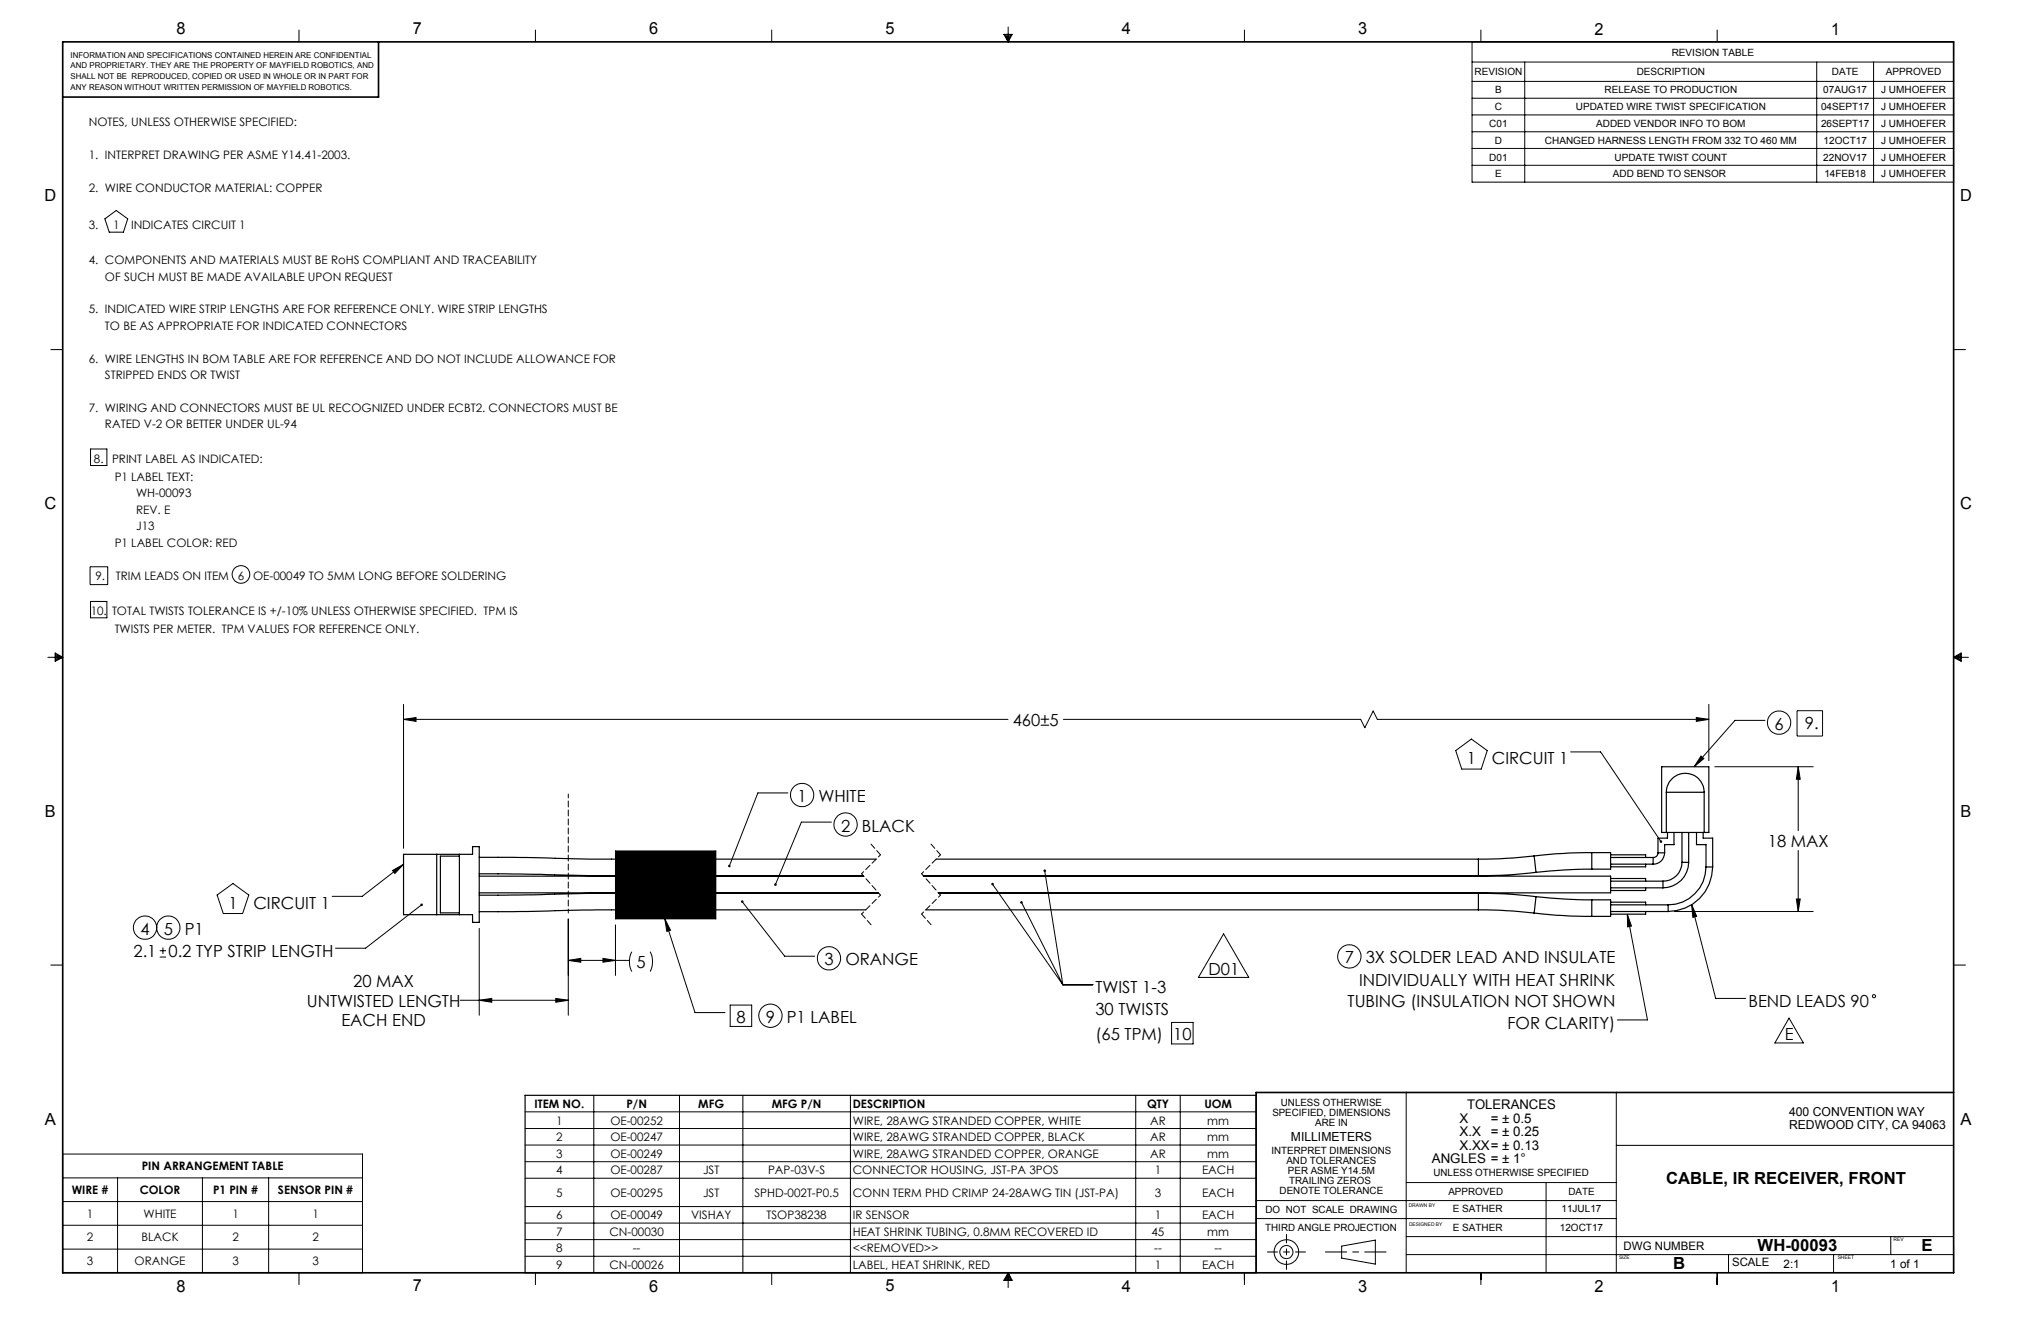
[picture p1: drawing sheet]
<svg xmlns="http://www.w3.org/2000/svg" width="432mm" height="279mm" viewBox="0 0 432 279" stroke-linecap="round" stroke-linejoin="round" font-family="sans-serif">
<g fill="none" stroke="#000" stroke-width=".21">
<path d="M63.3 6.4v2.5M113.3 6.4v2.5M163.3 6.4v2.5M212.4 7.3h1.7l-.8 1.6zM212.7 7.3l.6 1.6M213 7.3l.3 1.6M213.3 5.7v3.2M213.5 7.3l-.2 1.6M213.9 7.3l-.6 1.6M263.3 6.4v2.5M311.4 8.9h101.9v29.6h-101.9zM311.4 13.1h101.9"/>
<path d="M311.4 17.2h101.9M313.3 6.4v2.5M322.6 13.1v25.4M363.3 6.4v2.5M384.4 13.1v25.4M396.4 13.1v25.4M311.4 20.8h101.9M311.4 24.3h101.9M311.4 27.9h101.9M311.4 31.4h101.9M311.4 35h101.9M22.2 46.3l2.4-1.8 2.4 1.8-.9 2.8h-3z"/>
<path d="M10.8 73.9h2.5M413.3 73.9h2.5M19.2 95h3.4v3.5h-3.4zM19 119.9h3.8v3.7h-3.8zM10.1 139h3.2M11.7 138.1l1.6 .9-1.6 .9zM11.7 138.4l1.6 .6M11.7 138.7l1.6 .3M13.3 139l-1.6 .6M13.3 139l-1.6 .3M19.2 127.2h3.4v3.5h-3.4zM413.3 139h3.2"/>
<path d="M413.3 139l1.6-.9v1.8zM413.3 139l1.6 .6M413.3 139l1.6 .3M414.9 138.4l-1.6 .6M414.9 138.7l-1.6 .3M85.4 149v30.4M85.4 152.2h127.9M85.4 152.2l2.6-.4v.8zM225 152.2h62.9l.8 1.7 1.8-3.5 .9 1.8h70.1M308 158.8l3.3-2.5 3.3 2.5-1.2 3.9h-4.2zM332.3 159h6.3l12.8 19M358.9 151.8l2.6 .4-2.6 .4z"/>
<path d="M359.9 159.9l.6 .5-2.1 1.8zM361.5 149v11.9M373.4 152.4h-6.3l-8.7 9.8M380.2 150.3h5.4v5.4h-5.4zM130.2 180h21.2v14.3h-21.2zM166.7 167.7h-6.4l-6 15.5M175.9 173.9h-6.4l-5.5 13.2M362.8 162.2h20.8M380.4 162.2v13.5M380.4 179.9v12.9M380.4 162.2l.5 2.6h-.9zM45.9 189.3l3.4-2.4 3.3 2.4-1.3 3.9h-4.1z"/>
<path d="M83 184.1l2.4-1.3-1.9 1.9zM85.4 182.8l-8.8 6.8h-6.3M89.2 191.4l-11.9 9.2h-6.3M101.4 196.4v18.3M120.2 194.4v20.3M130.2 195.6v10.7M140.7 194.3l1.2 2.4-.8 .3zM140.7 194.3l6.3 19.9h6.4M157 190.7l9 11.5h6.4M210 187l14.9 21.3M216.1 190.9l8.8 17.4M221 184.1l3.9 24.2"/>
<path d="M258.9 197.5l5.3 9.2h-10.7zM344.3 193.4l.9 2.5-.9 .1zM344.3 193.4l4.2 22.3h-6.3M354.2 192.8h29.4M357.9 191.3l5.1 19.9h6.3M357.9 191.3l1.1 2.5-.9 .2zM380 190.1h.9l-.5 2.7zM10.8 204.1h2.5M33.8 202.4h1.3M33.8 201.1h1.3M34.5 200.4v1.4M97.4 211.6h22.8"/>
<path d="M101.4 211.6l2.6-.4v.8zM117.6 211.2l2.6 .4-2.6 .4zM120.2 203.1h13M120.2 203.1l2.7-.4v.8zM127.6 202.7l2.6 .4-2.6 .4zM133.7 201.3a4.7 4.7 0 0 0 0 4.2M137.5 201.3a4.7 4.7 0 0 1 0 4.2M154.5 212.6h4.5v4.5h-4.5zM224.9 208.3h6.3M247.9 216.3h4.5v4.5h-4.5zM378.5 215.3l3 5.3h-6zM413.3 204.1h2.5"/>
<path d="M111.1 235.2h154.6M111.1 238.7h154.6M125.6 231.7v37.5M143.8 231.7v37.5M157.2 231.7v37.5M179.9 231.7v37.5M240.3 231.7v37.5M249.7 231.7v37.5M297.5 231.1v38.1M341.9 231.1v38.1M13.3 244.1h63.4v25.1h-63.4zM13.3 249.1h63.4"/>
<path d="M13.3 254.1h63.4M13.3 259.2h63.4M24.9 249.1v20.1M42.8 249.1v20.1M56.8 249.1v20.1M111.1 242.2h154.6M111.1 245.7h154.6M111.1 249.2h154.6M111.1 255.2h154.6M111.1 258.7h154.6M265.7 257.7h76.2M265.7 253.9h76.2"/>
<path d="M297.5 250.1h44.4M327.1 250.1v19.1M341.9 242.3h71.4M13.3 264.2h63.4M63.3 269.2v2.5M111.1 262.2h154.6M111.1 265.7h154.6M113.3 269.2v2.5M163.3 269.2v2.5M213.3 269.2v3.1M213.3 269.2l.8 1.6h-1.7zM213.3 269.2l-.6 1.6"/>
<path d="M213.3 269.2l-.3 1.6M213.3 269.2l.6 1.6M213.3 269.2l.2 1.6M263.3 269.2v2.5M283.8 263.6l7.2-1.3v5.1l-7.2-1.3zM297.5 265.4h115.8M297.5 261.5h115.8M313.3 269.2v2.5M363.3 269.2v2.5M365.7 265.4v3.8M387.9 265.4v3.8M400 261.5v3.9"/>
<path d="M413.3 263.6v5.6"/>
<circle cx="51" cy="121.5" r="1.86"/>
<circle cx="376.4" cy="152.8" r="2.47"/>
<circle cx="169.7" cy="168.2" r="2.47"/>
<circle cx="178.9" cy="174.4" r="2.46"/>
<circle cx="30.7" cy="196.2" r="2.46"/>
<circle cx="35.6" cy="196.2" r="2.46"/>
<circle cx="163" cy="214.8" r="2.46"/>
<circle cx="175.4" cy="202.7" r="2.47"/>
<circle cx="285.5" cy="202.3" r="2.47"/>
<circle cx="396.5" cy="210.7" r=".34"/>
<circle cx="272.2" cy="264.8" r="2.6"/>
<circle cx="272.2" cy="264.8" r="1.38"/>
</g>
<g fill="none" stroke="#000" stroke-width=".25">
<path d="M352.5 176.1h8M352.5 167.6h8M352.5 167.6a4 4 0 0 1 4-4 4 4 0 0 1 4 4M352.5 167.6v8.5M352.5 176.1h-1v-13.9h10v13.9h-1M352.8 176.1v1.2h-2v3.1M354.2 176.1v2.5h-2v1.8M355.8 176.1v6.3M357.3 176.1v6.3M358.9 176.1v2.5h2v4.8M360.3 176.1v1.2h2v6.1M360.5 167.6v8.5"/>
<path d="M85.4 180.7h14.6v-1.6h1.4v16h-1.4v-1.6h-14.6zM92.4 180.7v12.8M97.2 180.7v12.8M97.2 181.1h-4v12h4M101.4 181.3l10 .1 13.5 .3h60.4M101.4 184.8l26.5 .4h54.7M101.4 188.8h84.4M101.4 185.3h81.3M183.2 192.4h-56.8l-15 .4h-10M185.9 188.9h-58l-15 .4h-11.5M195.3 185.2h117.5M195.4 185.3h145.3v1.1"/>
<path d="M195.9 192.4h116.9M198 181.7h114.8M198.6 188.9h114.2M312.8 192.4l4.4 .1 7.4 .6M312.8 188.9a96.6 96.6 0 0 1 12.2 .8M312.8 188.9v3.5M312.8 181.7v3.5M324.6 193.1a106.2 106.2 0 0 0 12.2 .7M324.6 181l-7.4 .6-4.4 .1M324.6 181l.4 3.5M325 189.7l5.9 .4 5.9 .2M325 184.5a96.6 96.6 0 0 1-12.2 .7"/>
<path d="M325 189.7l-.4 3.4M336.8 183.8l-5.9 .2-5.9 .5M336.8 180.3a106.2 106.2 0 0 0-12.2 .7M336.8 190.3h3.9v1.1M336.8 180.3h3.9v1.1M336.8 190.3v3.5M336.8 180.3v3.5M340.7 187.8v1h-142.2M340.7 185.8h7.5v.6M340.7 192.8v1h-3.9M340.7 190.8h7.5v.6M340.7 182.8v1h-3.9"/>
<path d="M340.7 180.8h7.5v.6M340.7 181.4v1.4M340.7 186.4v1.4M340.7 191.4v1.4M340.7 181.4h9M340.7 182.8h9M340.7 186.4h11.1M340.7 187.8h11.1M340.7 192.8h12.2M340.7 191.4h12.2M348.2 187.8v.5h-7.5M348.2 192.8v.6h-7.5"/>
<path d="M348.2 182.8v.5h-7.5M349.7 181.4v1.4M350.8 180.4a.97 .97 0 0 1-1.1 1M350.8 180.4h1.4M351.8 186.4v1.4M352.2 180.4a2.41 2.41 0 0 1-2.5 2.4M352.9 191.4v1.4M355.8 182.4a4 4 0 0 1-4 4M355.8 182.4h1.5M357.3 182.4a5.4 5.4 0 0 1-5.5 5.4M360.9 183.4a8.1 8.1 0 0 1-8 8M360.9 183.4h1.4"/>
<path d="M362.3 183.4a9.5 9.5 0 0 1-9.4 9.4M111.1 231.7h154.6v37.5h-154.6z"/>
</g>
<path d="M184.3 178.5l2 2.3M197 178.5l2 2.3M182.3 193.3l2 2.3M195 193.3l2 2.3" fill="none" stroke="#000" stroke-width=".21" stroke-dasharray="1.3 .6" stroke-dashoffset=".1"/>
<path d="M186.3 180.8l-4 4M186.3 189.3l-4 4M199 180.8l-4 4M199 189.3l-4 4" fill="none" stroke="#000" stroke-width=".21" stroke-dasharray="1.3 .6" stroke-dashoffset=".7"/>
<path d="M182.3 184.8l4 4.5M195 184.8l4 4.5" fill="none" stroke="#000" stroke-width=".21" stroke-dasharray="1.3 .6" stroke-dashoffset=".5"/>
<path d="M293.2 264.8h-12.8" fill="none" stroke="#000" stroke-width=".21" stroke-dasharray="15.2 1.3 1.3 1.3" stroke-dashoffset="10.7"/>
<path d="M276.2 264.8h-8.1" fill="none" stroke="#000" stroke-width=".21" stroke-dasharray="15.2 1.3 1.3 1.3" stroke-dashoffset="13.1"/>
<path d="M272.2 268.5v-7.4" fill="none" stroke="#000" stroke-width=".21" stroke-dasharray="15.2 1.3 1.3 1.3" stroke-dashoffset="13.4"/>
<path d="M13.3 8.9h400v260.3h-400zM80.1 8.9v11.6h-66.8M413.3 231.1h-147.6v38.1" fill="none" stroke="#000" stroke-width=".35"/>
<path d="M120.2 167.9v25.2" fill="none" stroke="#000" stroke-width=".21" stroke-dasharray="1.3 .6" stroke-dashoffset=".4"/>
<g fill="#000">
<path d="M89 191.2a.27 .27 0 0 0 0 .3 .27 .27 0 0 0 .4 .1 .27 .27 0 0 0 0-.4l-.2 .2 .2-.2zM359.9 159.9l.6 .5-2.1 1.8zM154.1 183l-.1 .2 .2 .2 .1-.2-.1 .2a.26 .26 0 0 0 .3-.3 .26 .26 0 0 0-.4-.1zM163.9 186.9l-.1 .3 .1 .2 .1-.3-.1 .3a.28 .28 0 0 0 .4-.3 .28 .28 0 0 0-.4-.2zM156.9 190.5a.27 .27 0 0 0 0 .4 .27 .27 0 0 0 .4-.1 .27 .27 0 0 0-.3-.4l-.1 .1 .1 .2zM83 184.1l2.4-1.3-1.9 1.9zM344.3 193.4l.9 2.5-.9 .1zM215.9 190.7a.27 .27 0 0 0 .1 .5 .27 .27 0 0 0 .3-.3 .27 .27 0 0 0-.3-.3l.1 .3-.1-.3zM209.8 186.8a.27 .27 0 0 0 0 .4 .27 .27 0 0 0 .5-.2 .27 .27 0 0 0-.4-.3l.1 .3zM220.8 184a.28 .28 0 0 0 .1 .4 .28 .28 0 0 0 .4-.2 .28 .28 0 0 0-.3-.3v.2v-.2zM351.2 177.8a.26 .26 0 0 0 0 .4 .26 .26 0 0 0 .3 0l-.1-.2 .2 .2v-.4zM140.7 194.3l1.2 2.4-.8 .3zM357.9 191.3l1.1 2.5-.9 .2z"/>
<path d="M380 190.1h.9l-.5 2.7zM380.4 162.2l.5 2.6h-.9zM85.4 152.2l2.6-.4v.8zM358.9 151.8l2.6 .4-2.6 .4zM120.2 203.1l2.7-.4v.8zM127.6 202.7l2.6 .4-2.6 .4zM101.4 211.6l2.6-.4v.8zM117.6 211.2l2.6 .4-2.6 .4z"/>
</g>
<path d="M130.2 180h21.2v14.3h-21.2z" fill-rule="evenodd" fill="#000"/>
<g font-size="3.5">
<text x="37.3" y="7.3">8</text>
<text x="87.3" y="7.3">7</text>
<text x="137.3" y="7.3">6</text>
<text x="187.3" y="7.3">5</text>
<text x="237.3" y="7.3">4</text>
<text x="287.4" y="7.3">3</text>
<text x="337.4" y="7.3">2</text>
<text x="387.4" y="7.3">1</text>
<text x="9.4" y="42.5">D</text>
<text x="414.7" y="42.5">D</text>
<text x="9.4" y="107.6">C</text>
<text x="414.7" y="107.7">C</text>
<text x="214.3" y="153.5">460±5</text>
<text x="375.4" y="154.3">6</text>
<text x="381.8" y="154.2">9.</text>
<text x="310.3" y="161.6">1</text>
<text x="315.6" y="161.6">CIRCUIT 1</text>
<text x="9.5" y="172.7">B</text>
<text x="168.7" y="169.6">1 WHITE</text>
<text x="414.8" y="172.8">B</text>
<text x="177.9" y="175.9">2 BLACK</text>
<text x="374" y="179.1">18 MAX</text>
<text x="29.7" y="197.7">4</text>
<text x="34.7" y="197.7">5 P1</text>
<text x="48.3" y="192.2">1</text>
<text x="53.6" y="192.2">CIRCUIT 1</text>
<text x="28.2" y="202.4">2.1</text>
<text x="35.6" y="202.4">0.2 TYP STRIP LENGTH</text>
<text x="284.5" y="203.8">7</text>
<text x="288.9" y="203.8">3X SOLDER LEAD AND INSULATE</text>
<text x="74.7" y="208.7">20 MAX</text>
<text x="134.7" y="204.7">5</text>
<text x="174.4" y="204.2">3 ORANGE</text>
<text x="255.6" y="206.2">D01</text>
<text x="287.5" y="208.5">INDIVIDUALLY WITH HEAT SHRINK</text>
<text x="64.9" y="212.9">UNTWISTED LENGTH</text>
<text x="231.7" y="210.1">TWIST 1-3</text>
<text x="231.7" y="214.6">30 TWISTS</text>
<text x="285.1" y="213">TUBING (INSULATION NOT SHOWN</text>
<text x="369.9" y="213">BEND LEADS 90</text>
<text x="72.2" y="217.1">EACH END</text>
<text x="155.8" y="216.3">8</text>
<text x="162" y="216.3">9 P1 LABEL</text>
<text x="231.7" y="220">(65 TPM)</text>
<text x="248.2" y="220">10</text>
<text x="318.9" y="217.6">FOR CLARITY)</text>
<text x="377.6" y="220">E</text>
<text x="9.5" y="237.9">A</text>
<text x="414.8" y="237.9">A</text>
<text x="352.5" y="250.5">CABLE, IR RECEIVER, FRONT</text>
<text x="354" y="268.5">B</text>
<text x="371.8" y="264.7">WH-00093</text>
<text x="406.5" y="264.6">E</text>
<text x="37.3" y="273.2">8</text>
<text x="87.3" y="273.1">7</text>
<text x="137.3" y="273.2">6</text>
<text x="187.3" y="273.1">5</text>
<text x="237.3" y="273.2">4</text>
<text x="287.4" y="273.2">3</text>
<text x="337.4" y="273.2">2</text>
<text x="387.4" y="273.2">1</text>
</g>
<g font-size="2.8">
<text x="308.8" y="237.5">X</text>
<text x="310.4" y="234.6">TOLERANCES</text>
<text x="315.4" y="237.5">= ± 0.5</text>
<text x="308.8" y="243.2">X.XX= ± 0.13</text>
<text x="308.8" y="240.3">X.X</text>
<text x="315.4" y="240.3">= ± 0.25</text>
<text x="302.9" y="246.1">ANGLES = ± 1°</text>
</g>
<g font-size="2.6">
<text x="378.5" y="238.9">REDWOOD CITY, CA 94063</text>
<text x="378.5" y="236.1">400 CONVENTION WAY</text>
<text x="273.1" y="241.4">MILLIMETERS</text>
</g>
<g font-size="2.5">
<text x="18.8" y="26.6">NOTES, UNLESS OTHERWISE SPECIFIED:</text>
<text x="18.8" y="33.6">1. INTERPRET DRAWING PER ASME Y14.41-2003.</text>
<text x="18.8" y="40.5">2. WIRE CONDUCTOR MATERIAL: COPPER</text>
<text x="18.8" y="48.5">3.</text>
<text x="23.9" y="48.5">1</text>
<text x="27.7" y="48.5">INDICATES CIRCUIT 1</text>
<text x="18.8" y="55.9">4. COMPONENTS AND MATERIALS MUST BE RoHS COMPLIANT AND TRACEABILITY</text>
<text x="22.2" y="59.4">OF SUCH MUST BE MADE AVAILABLE UPON REQUEST</text>
<text x="18.8" y="66.3">5. INDICATED WIRE STRIP LENGTHS ARE FOR REFERENCE ONLY. WIRE STRIP LENGTHS</text>
<text x="22.2" y="69.8">TO BE AS APPROPRIATE FOR INDICATED CONNECTORS</text>
<text x="18.8" y="76.7">6. WIRE LENGTHS IN BOM TABLE ARE FOR REFERENCE AND DO NOT INCLUDE ALLOWANCE FOR</text>
<text x="22.2" y="80.2">STRIPPED ENDS OR TWIST</text>
<text x="18.8" y="87.1">7. WIRING AND CONNECTORS MUST BE UL RECOGNIZED UNDER ECBT2. CONNECTORS MUST BE</text>
<text x="22.2" y="90.6">RATED V-2 OR BETTER UNDER UL-94</text>
<text x="19.9" y="97.9">8.</text>
<text x="23.7" y="97.9">PRINT LABEL AS INDICATED:</text>
<text x="24.3" y="101.7">P1 LABEL TEXT:</text>
<text x="28.8" y="105.2">WH-00093</text>
<text x="28.8" y="108.7">REV. E</text>
<text x="28.8" y="112.1">J13</text>
<text x="24.3" y="115.6">P1 LABEL COLOR: RED</text>
<text x="20.2" y="122.6">9.</text>
<text x="24.5" y="122.7">TRIM LEADS ON ITEM</text>
<text x="50.3" y="122.7">6</text>
<text x="53.5" y="122.7">OE-00049 TO 5MM LONG BEFORE SOLDERING</text>
<text x="19.2" y="130.1">10.</text>
<text x="23.7" y="130.1">TOTAL TWISTS TOLERANCE IS +/-10% UNLESS OTHERWISE SPECIFIED. TPM IS</text>
<text x="24.3" y="134">TWISTS PER METER. TPM VALUES FOR REFERENCE ONLY.</text>
<text x="113.1" y="234.3">ITEM NO.</text>
<text x="117.7" y="237.8">1</text>
<text x="129.1" y="237.8">OE-00252</text>
<text x="132.5" y="234.3">P/N</text>
<text x="147.7" y="234.3">MFG</text>
<text x="163.3" y="234.3">MFG P/N</text>
<text x="180.4" y="234.3">DESCRIPTION</text>
<text x="180.4" y="237.8">WIRE, 28AWG STRANDED COPPER, WHITE</text>
<text x="242.7" y="234.3">QTY</text>
<text x="243.3" y="237.8">AR</text>
<text x="254.8" y="234.3">UOM</text>
<text x="255.4" y="237.8">mm</text>
<text x="117.7" y="241.4">2</text>
<text x="117.7" y="244.9">3</text>
<text x="129.1" y="241.4">OE-00247</text>
<text x="129.1" y="244.9">OE-00249</text>
<text x="180.4" y="241.4">WIRE, 28AWG STRANDED COPPER, BLACK</text>
<text x="180.4" y="244.9">WIRE, 28AWG STRANDED COPPER, ORANGE</text>
<text x="243.3" y="241.4">AR</text>
<text x="243.3" y="244.9">AR</text>
<text x="255.4" y="241.4">mm</text>
<text x="255.4" y="244.9">mm</text>
<text x="30" y="247.5">PIN ARRANGEMENT TABLE</text>
<text x="117.7" y="248.4">4</text>
<text x="129.1" y="248.4">OE-00287</text>
<text x="148.7" y="248.4">JST</text>
<text x="162.5" y="248.4">PAP-03V-S</text>
<text x="180.4" y="248.4">CONNECTOR HOUSING, JST-PA 3POS</text>
<text x="244.3" y="248.4">1</text>
<text x="254.3" y="248.4">EACH</text>
<text x="15.2" y="252.5">WIRE #</text>
<text x="18.4" y="257.6">1</text>
<text x="29.6" y="252.5">COLOR</text>
<text x="30.4" y="257.6">WHITE</text>
<text x="45.1" y="252.5">P1 PIN #</text>
<text x="49.2" y="257.6">1</text>
<text x="58.8" y="252.5">SENSOR PIN #</text>
<text x="66.1" y="257.6">1</text>
<text x="117.7" y="257.8">6</text>
<text x="117.7" y="253.1">5</text>
<text x="129.1" y="257.8">OE-00049</text>
<text x="129.1" y="253.1">OE-00295</text>
<text x="146.2" y="257.8">VISHAY</text>
<text x="148.7" y="253.1">JST</text>
<text x="159.6" y="253.1">SPHD-002T-P0.5</text>
<text x="162.2" y="257.8">TSOP38238</text>
<text x="180.4" y="257.8">IR SENSOR</text>
<text x="180.4" y="253.1">CONN TERM PHD CRIMP 24-28AWG TIN (JST-PA)</text>
<text x="244.3" y="257.8">1</text>
<text x="244.3" y="253.1">3</text>
<text x="254.3" y="257.8">EACH</text>
<text x="254.3" y="253.1">EACH</text>
<text x="18.4" y="262.6">2</text>
<text x="29.9" y="262.6">BLACK</text>
<text x="49.2" y="262.6">2</text>
<text x="66.1" y="262.6">2</text>
<text x="117.7" y="261.4">7</text>
<text x="128.9" y="261.4">CN-00030</text>
<text x="180.4" y="261.4">HEAT SHRINK TUBING, 0.8MM RECOVERED ID</text>
<text x="243.6" y="261.4">45</text>
<text x="255.4" y="261.4">mm</text>
<text x="18.4" y="267.6">3</text>
<text x="28.5" y="267.6">ORANGE</text>
<text x="49.2" y="267.6">3</text>
<text x="66.1" y="267.6">3</text>
<text x="117.7" y="264.9">8</text>
<text x="117.7" y="268.4">9</text>
<text x="128.9" y="268.4">CN-00026</text>
<text x="133.9" y="264.9">--</text>
<text x="180.4" y="268.4">LABEL, HEAT SHRINK, RED</text>
<text x="180.4" y="264.9">&lt;&lt;REMOVED&gt;&gt;</text>
<text x="244.2" y="264.9">--</text>
<text x="244.3" y="268.4">1</text>
<text x="254.3" y="268.4">EACH</text>
<text x="256.9" y="264.9">--</text>
<text x="343.5" y="264.3">DWG NUMBER</text>
<text x="377.3" y="268.1">2:1</text>
<text x="399.9" y="268.1">1 of 1</text>
</g>
<text font-size="2.4" x="366.5" y="267.8">SCALE</text>
<g font-size="2.1">
<text x="353.7" y="11.8">REVISION TABLE</text>
<text x="312" y="15.9">REVISION</text>
<text x="346.3" y="15.9">DESCRIPTION</text>
<text x="387.6" y="15.9">DATE</text>
<text x="399" y="15.9">APPROVED</text>
<text x="316.3" y="23.3">C</text>
<text x="316.3" y="19.8">B</text>
<text x="333.4" y="23.3">UPDATED WIRE TWIST SPECIFICATION</text>
<text x="339.4" y="19.8">RELEASE TO PRODUCTION</text>
<text x="385.3" y="23.3">04SEPT17</text>
<text x="385.7" y="19.8">07AUG17</text>
<text x="398" y="19.8">J UMHOEFER</text>
<text x="398" y="23.3">J UMHOEFER</text>
<text x="315.1" y="26.9">C01</text>
<text x="337.7" y="26.9">ADDED VENDOR INFO TO BOM</text>
<text x="385.3" y="26.9">26SEPT17</text>
<text x="398" y="26.9">J UMHOEFER</text>
<text x="315.1" y="34">D01</text>
<text x="316.3" y="30.4">D</text>
<text x="326.9" y="30.4">CHANGED HARNESS LENGTH FROM 332 TO 460 MM</text>
<text x="341.6" y="34">UPDATE TWIST COUNT</text>
<text x="385.7" y="34">22NOV17</text>
<text x="385.8" y="30.4">12OCT17</text>
<text x="398" y="30.4">J UMHOEFER</text>
<text x="398" y="34">J UMHOEFER</text>
<text x="316.3" y="37.5">E</text>
<text x="341.2" y="37.5">ADD BEND TO SENSOR</text>
<text x="386" y="37.5">14FEB18</text>
<text x="398" y="37.5">J UMHOEFER</text>
<text x="269.2" y="236.1">SPECIFIED, DIMENSIONS</text>
<text x="271" y="234">UNLESS OTHERWISE</text>
<text x="278.2" y="238.3">ARE IN</text>
<text x="269" y="244">INTERPRET DIMENSIONS</text>
<text x="272.2" y="246.1">AND TOLERANCES</text>
<text x="272.5" y="248.2">PER ASME Y14.5M</text>
<text x="272.8" y="250.4">TRAILING ZEROS</text>
<text x="303.3" y="248.8">UNLESS OTHERWISE SPECIFIED</text>
<text x="267.7" y="256.6">DO NOT SCALE DRAWING</text>
<text x="270.7" y="252.5">DENOTE TOLERANCE</text>
<text x="306.4" y="252.7">APPROVED</text>
<text x="307.3" y="256.4">E SATHER</text>
<text x="330.4" y="256.4">11JUL17</text>
<text x="331.8" y="252.7">DATE</text>
<text x="267.7" y="260.3">THIRD ANGLE PROJECTION</text>
<text x="307.3" y="260.3">E SATHER</text>
<text x="330" y="260.3">12OCT17</text>
</g>
<g font-size="1.7">
<text x="14.9" y="12.2">INFORMATION AND SPECIFICATIONS CONTAINED HEREIN ARE CONFIDENTIAL</text>
<text x="14.9" y="14.5">AND PROPRIETARY. THEY ARE THE PROPERTY OF MAYFIELD ROBOTICS, AND</text>
<text x="14.9" y="16.7">SHALL NOT BE REPRODUCED, COPIED OR USED IN WHOLE OR IN PART FOR</text>
<text x="14.9" y="19">ANY REASON WITHOUT WRITTEN PERMISSION OF MAYFIELD ROBOTICS.</text>
</g>
<g font-size="1.1">
<text x="298" y="255.2">DRAWN BY</text>
<text x="298.1" y="259.2">DESIGNED BY</text>
<text x="400.6" y="262.6">REV</text>
<text x="342.5" y="266.3">SIZE</text>
<text x="388.8" y="266.4">SHEET</text>
</g>
</svg>
